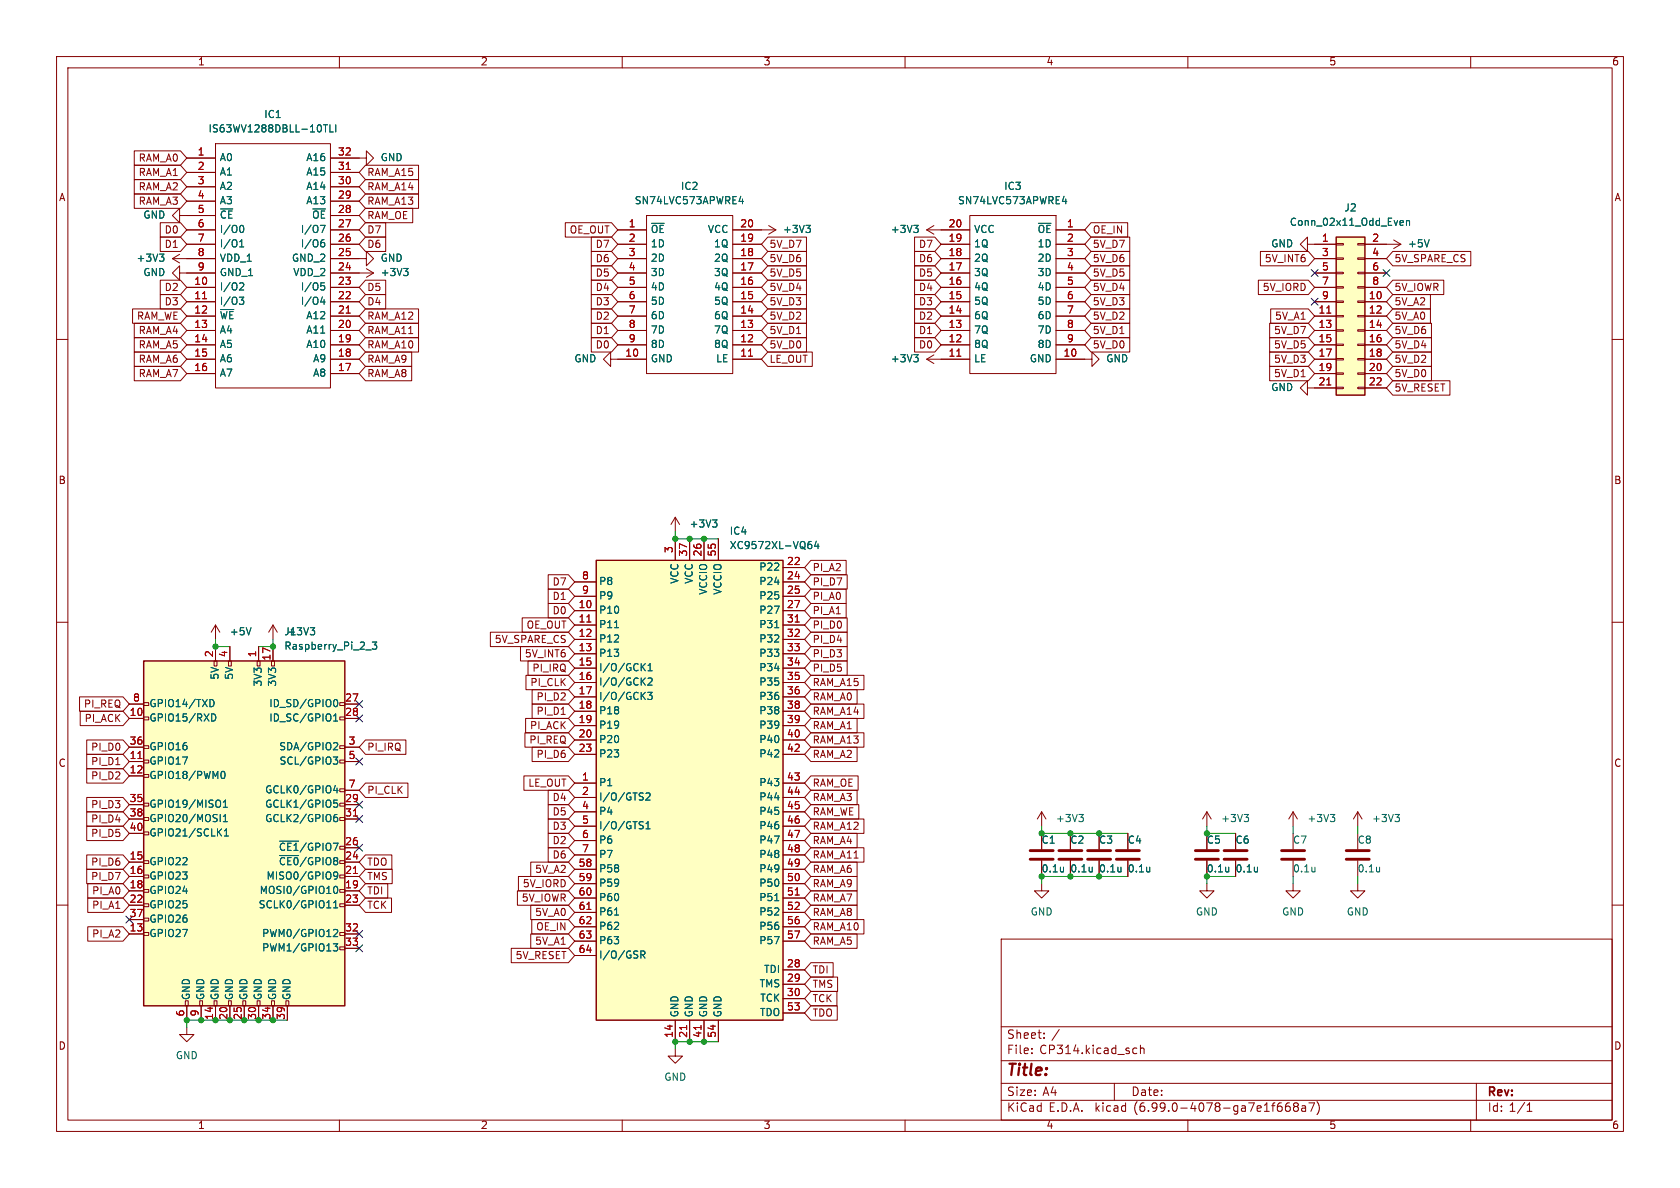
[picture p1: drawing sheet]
<svg xmlns="http://www.w3.org/2000/svg" width="297mm" height="210mm" viewBox="0 0 297 210" stroke-linecap="round" stroke-linejoin="round" font-family="sans-serif">
<g fill="none" stroke="#840000" stroke-width=".18">
<path d="M10 10h277v190h-277zM12 12h273v186h-273zM60 10v2M110 10v2M160 10v2M210 10v2M260 10v2M23.7 29.2h8.2l1.1 1.3-1.1 1.3h-8.2zM23.7 34.3h8.2l1.1 1.3-1.1 1.2h-8.2zM23.7 26.7h8.2l1.1 1.2-1.1 1.3h-8.2zM23.7 31.7h8.2l1.1 1.3-1.1 1.3h-8.2zM28.3 39.4h3.6l1.1 1.2-1.1 1.3h-3.6z"/>
<path d="M31.7 38.1v-1.3l-1.2 1.3 1.2 1.3v-1.3h6.4M33 27.9h5.1M33 30.5h5.1M33 35.6h5.1M33 33h5.1M38.1 25.4h20.3v43.2h-20.3zM58.4 27.9h6.4v-1.2l1.2 1.2-1.2 1.3v-1.3M58.4 30.5h5.1M58.4 38.1h5.1M58.4 35.6h5.1M58.4 33h5.1M64.6 31.7h9.4v2.6h-9.4l-1.1-1.3z"/>
<path d="M64.6 34.3h9.4v2.5h-9.4l-1.1-1.2zM64.6 36.8h8.4v2.6h-8.4l-1.1-1.3zM64.6 29.2h9.4v2.6h-9.4l-1.1-1.3zM64.6 39.4h3.6v2.5h-3.6l-1.1-1.3zM99.9 39.4h8.2l1.1 1.2-1.1 1.3h-8.2zM114.3 38.1h15.2v27.9h-15.2zM135.9 39.9l1.3 .7M165.1 39.9l-1.3 .7M171.4 38.1h15.3v27.9h-15.3zM192.9 39.4h6.5v2.5h-6.5l-1.1-1.3zM10 60h2M23.4 54.6h8.5l1.1 1.3-1.1 1.3h-8.5z"/>
<path d="M23.7 59.7h8.2l1.1 1.3-1.1 1.2h-8.2zM23.7 57.1h8.2l1.1 1.3-1.1 1.3h-8.2zM28.3 49.5h3.6l1.1 1.3-1.1 1.3h-3.6zM28.3 52.1h3.6l1.1 1.2-1.1 1.3h-3.6zM28.3 41.9h3.6l1.1 1.3-1.1 1.3h-3.6zM30.5 45.7h7.6M30.5 45.7l1.2 .8M31.7 48.3v-1.3l-1.2 1.3 1.2 1.2v-1.2h6.4M31.7 45l-1.2 .7M33 40.6h5.1M33 58.4h5.1M33 55.9h5.1"/>
<path d="M33 53.3h5.1M33 50.8h5.1M33 43.2h5.1M58.4 45.7h6.4v-1.2l1.2 1.2-1.2 1.3v-1.3M58.4 40.6h5.1M58.4 58.4h5.1M58.4 55.9h5.1M58.4 53.3h5.1M58.4 50.8h5.1M58.4 48.3h7.6M58.4 43.2h5.1M64.6 57.1h9.4v2.6h-9.4l-1.1-1.3z"/>
<path d="M64.6 54.6h9.4v2.6h-9.4l-1.1-1.3zM64.6 49.5h3.6v2.6h-3.6l-1.1-1.3zM64.6 52.1h3.6v2.5h-3.6l-1.1-1.3zM64.6 59.7h9.4v2.5h-9.4l-1.1-1.2zM64.6 41.9h3.6v2.6h-3.6l-1.1-1.3zM64.8 47.5l1.2 .8M66 48.3l-1.2 .7M104.5 54.6h3.6l1.1 1.3-1.1 1.3h-3.6zM104.5 59.7h3.6l1.1 1.3-1.1 1.2h-3.6zM104.5 57.1h3.6l1.1 1.3-1.1 1.3h-3.6zM104.5 49.5h3.6l1.1 1.3-1.1 1.3h-3.6zM104.5 47h3.6l1.1 1.3-1.1 1.2h-3.6z"/>
<path d="M104.5 41.9h3.6l1.1 1.3-1.1 1.3h-3.6zM104.5 44.4h3.6l1.1 1.3-1.1 1.3h-3.6zM104.5 52.1h3.6l1.1 1.2-1.1 1.3h-3.6zM109.2 40.6h5.1M109.2 58.4h5.1M109.2 55.9h5.1M109.2 53.3h5.1M109.2 50.8h5.1M109.2 48.3h5.1M109.2 45.7h5.1M109.2 43.2h5.1M129.5 40.6h7.7"/>
<path d="M129.5 58.4h5.1M129.5 55.9h5.1M129.5 53.3h5.1M129.5 50.8h5.1M129.5 48.3h5.1M129.5 45.7h5.1M129.5 43.2h5.1M135.7 57.1h6.9v2.6h-6.9l-1.1-1.3zM135.7 47h6.9v2.5h-6.9l-1.1-1.2zM135.7 41.9h6.9v2.6h-6.9l-1.1-1.3zM135.7 59.7h6.9v2.5h-6.9l-1.1-1.2zM135.7 52.1h6.9v2.5h-6.9l-1.1-1.3z"/>
<path d="M135.7 44.4h6.9v2.6h-6.9l-1.1-1.3zM135.7 49.5h6.9v2.6h-6.9l-1.1-1.3zM135.7 54.6h6.9v2.6h-6.9l-1.1-1.3zM137.2 40.6l-1.3 .8M161.7 52.1h3.6l1.1 1.2-1.1 1.3h-3.6zM161.7 59.7h3.6l1.1 1.3-1.1 1.2h-3.6zM161.7 54.6h3.6l1.1 1.3-1.1 1.3h-3.6zM161.7 57.1h3.6l1.1 1.3-1.1 1.3h-3.6zM161.7 49.5h3.6l1.1 1.3-1.1 1.3h-3.6zM161.7 47h3.6l1.1 1.3-1.1 1.2h-3.6zM161.7 44.4h3.6l1.1 1.3-1.1 1.3h-3.6zM161.7 41.9h3.6l1.1 1.3-1.1 1.3h-3.6z"/>
<path d="M163.8 40.6h7.6M163.8 40.6l1.3 .8M166.4 58.4h5M166.4 55.9h5M166.4 53.3h5M166.4 50.8h5M166.4 48.3h5M166.4 45.7h5M166.4 43.2h5M186.7 40.6h5.1M186.7 58.4h5.1M186.7 55.9h5.1"/>
<path d="M186.7 53.3h5.1M186.7 50.8h5.1M186.7 48.3h5.1M186.7 45.7h5.1M186.7 43.2h5.1M192.9 54.6h6.8v2.6h-6.8l-1.1-1.3zM192.9 57.1h6.8v2.6h-6.8l-1.1-1.3zM192.9 49.5h6.8v2.6h-6.8l-1.1-1.3zM192.9 59.7h6.8v2.5h-6.8l-1.1-1.2zM192.9 52.1h6.8v2.5h-6.8l-1.1-1.3zM192.9 44.4h6.8v2.6h-6.8l-1.1-1.3zM192.9 47h6.8v2.5h-6.8l-1.1-1.2z"/>
<path d="M192.9 41.9h6.8v2.6h-6.8l-1.1-1.3zM222.5 49.5h8.8l1.1 1.3-1.1 1.3h-8.8zM222.8 44.4h8.5l1.1 1.3-1.1 1.3h-8.5zM224.5 59.7h6.8l1.1 1.3-1.1 1.2h-6.8zM224.5 57.1h6.8l1.1 1.3-1.1 1.3h-6.8zM224.6 54.6h6.7l1.1 1.3-1.1 1.3h-6.7zM231.1 43.2v-1.3l-1.2 1.3 1.2 1.3v-1.3h5.1M232.4 58.4h3.8M232.4 55.9h3.8M232.4 53.3h3.8M232.4 50.8h3.8M232.4 48.3h3.8"/>
<path d="M232.4 45.7h3.8M236.2 58.3h1.3v.2h-1.3zM236.2 55.8h1.3v.2h-1.3zM236.2 53.2h1.3v.3h-1.3zM236.2 50.7h1.3v.2h-1.3zM236.2 48.1h1.3v.3h-1.3zM236.2 45.6h1.3v.2h-1.3zM236.2 43.1h1.3v.2h-1.3zM240 58.3h1.3v.2h-1.3zM240 55.8h1.3v.2h-1.3zM240 53.2h1.3v.3h-1.3zM240 50.7h1.3v.2h-1.3z"/>
<path d="M240 48.1h1.3v.3h-1.3zM240 45.6h1.3v.2h-1.3zM240 43.1h1.3v.2h-1.3zM241.3 58.4h3.8M241.3 55.9h3.8M241.3 53.3h3.8M241.3 50.8h3.8M241.3 48.3h3.8M241.3 45.7h3.8M241.3 43.2h6.3M246.2 44.4h13.8v2.6h-13.8l-1.1-1.3zM246.2 54.6h6.7v2.6h-6.7l-1.1-1.3z"/>
<path d="M246.2 59.7h6.9v2.5h-6.9l-1.1-1.2zM246.2 49.5h9v2.6h-9l-1.1-1.3zM246.2 52.1h6.7v2.5h-6.7l-1.1-1.3zM246.2 57.1h6.9v2.6h-6.9l-1.1-1.3zM246.4 42.4l1.2 .8M247.6 43.2l-1.2 .7M285 60h2M23.7 64.8h8.2l1.1 1.2-1.1 1.3h-8.2zM23.7 62.2h8.2l1.1 1.3-1.1 1.3h-8.2zM33 63.5h5.1M33 61h5.1M33 66h5.1"/>
<path d="M58.4 63.5h5.1M58.4 61h5.1M58.4 66h5.1M64.6 64.8h8.2v2.5h-8.2l-1.1-1.3zM64.6 62.2h8.2v2.6h-8.2l-1.1-1.3zM107.9 63.5v-1.3l-1.2 1.3 1.2 1.3v-1.3h6.4M109.2 61h5.1M129.5 63.5h5.1M129.5 61h5.1M135.7 62.2h7.9v2.6h-7.9l-1.1-1.3zM163.8 63.5h7.6M163.8 63.5l1.3 .8"/>
<path d="M165.1 62.7l-1.3 .8M166.4 61h5M186.7 63.5h6.3v1.3l1.3-1.3-1.3-1.3v1.3M186.7 61h5.1M224.5 64.8h6.8l1.1 1.2-1.1 1.3h-6.8zM224.5 62.2h6.8l1.1 1.3-1.1 1.3h-6.8zM231.1 68.6v-1.3l-1.2 1.3 1.2 1.3v-1.3h5.1M232.4 63.5h3.8M232.4 61h3.8M232.4 66h3.8M236.2 68.5h1.3v.2h-1.3zM236.2 65.9h1.3v.3h-1.3z"/>
<path d="M236.2 63.4h1.3v.2h-1.3zM236.2 60.8h1.3v.3h-1.3zM240 68.5h1.3v.2h-1.3zM240 65.9h1.3v.3h-1.3zM240 63.4h1.3v.2h-1.3zM240 60.8h1.3v.3h-1.3zM241.3 63.5h3.8M241.3 61h3.8M241.3 66h3.8M241.3 68.6h3.8M246.2 62.2h6.9v2.6h-6.9l-1.1-1.3zM246.2 67.3h10.1v2.6h-10.1l-1.1-1.3z"/>
<path d="M246.2 64.8h6.9v2.5h-6.9l-1.1-1.3zM119.4 91.4v2.6M119.4 95.3v3.8M119.4 91.4l-.8 1.3M119.4 91.4l.7 1.3M121.9 95.3v3.8M124.5 95.3v3.8M127 95.3v3.8M143.4 99.1h6.2v2.5h-6.2l-1.2-1.3zM10 110h2M37.8 116.8h.6v.9h-.6zM38.1 110.5v2.5"/>
<path d="M38.1 114.3v2.5M38.1 110.5l-.8 1.3M38.1 110.5l.8 1.3M40.4 116.8h.5v.9h-.5zM40.6 114.3v2.5M45.5 116.8h.5v.9h-.5zM45.7 114.3v2.5M48 116.8h.5v.9h-.5zM48.3 110.5l-.8 1.3M48.3 110.5v2.5M48.3 110.5l.7 1.3M86.7 111.8h13.8l1.1 1.2-1.1 1.3h-13.8z"/>
<path d="M92 114.3h8.5l1.1 1.3-1.1 1.2h-8.5zM92.3 109.2h8.2l1.1 1.3-1.1 1.3h-8.2zM93 119.4h7.5l1.1 1.3-1.1 1.2h-7.5zM93.3 116.8h7.2l1.1 1.3-1.1 1.3h-7.2zM96.9 106.7h3.6l1.1 1.3-1.1 1.2h-3.6zM96.9 101.6h3.6l1.1 1.3-1.1 1.2h-3.6zM96.9 104.1h3.6l1.1 1.3-1.1 1.3h-3.6zM101.6 108h3.8M101.6 110.5h3.8M101.6 113h3.8M101.6 115.6h3.8M101.6 118.1h3.8"/>
<path d="M101.6 102.9h3.8M101.6 105.4h3.8M138.4 108h3.8M138.4 110.5h3.8M138.4 113h3.8M138.4 115.6h3.8M138.4 118.1h3.8M138.4 100.3h3.8M138.4 102.9h3.8M138.4 105.4h3.8M143.4 111.8h6.4v2.5h-6.4l-1.2-1.3zM143.4 114.3h6.4v2.5h-6.4l-1.2-1.2z"/>
<path d="M143.4 116.8h6.4v2.6h-6.4l-1.2-1.3zM143.4 119.4h9.3v2.5h-9.3l-1.2-1.2zM143.4 104.1h6.2v2.6h-6.2l-1.2-1.3zM143.4 106.7h6.2v2.5h-6.2l-1.2-1.2zM143.4 101.6h6.4v2.5h-6.4l-1.2-1.2zM143.4 109.2h6.4v2.6h-6.4l-1.2-1.3zM285 110h2M14.1 123.2h7.6l1.2 1.3-1.2 1.2h-7.6zM14.2 125.7h7.5l1.2 1.3-1.2 1.3h-7.5zM15.3 130.8h6.4l1.2 1.3-1.2 1.3h-6.4zM15.3 133.3h6.4l1.2 1.3-1.2 1.3h-6.4zM15.3 135.9h6.4l1.2 1.3-1.2 1.2h-6.4z"/>
<path d="M22.9 134.6h2.5M22.9 124.5h2.5M25.4 136.9h.9v.5h-.9zM25.4 134.4h.9v.5h-.9zM25.4 131.8h.9v.5h-.9zM25.4 126.7h.9v.6h-.9zM25.4 124.2h.9v.5h-.9zM60.1 139.4h.9v.6h-.9zM60.1 134.4h.9v.5h-.9zM60.1 131.8h.9v.5h-.9zM60.1 126.7h.9v.6h-.9zM60.1 124.2h.9v.5h-.9z"/>
<path d="M61 134.6h2.5M61 132.1h2.5M61 139.7h2.5M64.6 130.8h7.2v2.6h-7.2l-1.1-1.3zM64.6 138.4h7.5v2.6h-7.5l-1.1-1.3zM92.6 137.2h7.9l1.1 1.2-1.1 1.3h-7.9zM92.8 129.5h7.7l1.1 1.3-1.1 1.3h-7.7zM92.9 127h7.6l1.1 1.3-1.1 1.2h-7.6zM94.1 132.1h6.4l1.1 1.3-1.1 1.2h-6.4zM94.1 121.9h6.4l1.1 1.3-1.1 1.3h-6.4zM94.1 124.5h6.4l1.1 1.2-1.1 1.3h-6.4zM96.9 139.7h3.6l1.1 1.3-1.1 1.2h-3.6z"/>
<path d="M101.6 138.4h3.8M101.6 120.7h3.8M101.6 123.2h3.8M101.6 125.7h3.8M101.6 128.3h3.8M101.6 130.8h3.8M101.6 133.4h3.8M138.4 138.4h3.8M138.4 120.7h3.8M138.4 123.2h3.8M138.4 125.7h3.8M138.4 128.3h3.8"/>
<path d="M138.4 130.8h3.8M138.4 133.4h3.8M143.4 121.9h8.1v2.6h-8.1l-1.2-1.3zM143.4 139.7h8.1v2.5h-8.1l-1.2-1.2zM143.4 127h8.1v2.5h-8.1l-1.2-1.2zM143.4 129.5h9.3v2.6h-9.3l-1.2-1.3zM143.4 132.1h8.1v2.5h-8.1l-1.2-1.2zM143.4 137.2h8.3v2.5h-8.3l-1.2-1.3zM143.4 124.5h9.3v2.5h-9.3l-1.2-1.3zM10 160h2M15.3 153.7h6.4l1.2 1.2-1.2 1.3h-6.4zM15.3 143.5h6.4l1.2 1.3-1.2 1.3h-6.4z"/>
<path d="M15.3 141h6.4l1.2 1.2-1.2 1.3h-6.4zM15.3 151.1h6.4l1.2 1.3-1.2 1.3h-6.4zM15.3 146h6.4l1.2 1.3-1.2 1.3h-6.4zM15.5 158.7h6.2l1.2 1.3-1.2 1.3h-6.2zM15.5 156.2h6.2l1.2 1.3-1.2 1.3h-6.2zM25.4 159.8h.9v.5h-.9zM25.4 157.2h.9v.5h-.9zM25.4 154.7h.9v.5h-.9zM25.4 152.1h.9v.6h-.9zM25.4 147.1h.9v.5h-.9zM25.4 144.5h.9v.5h-.9zM25.4 142h.9v.5h-.9z"/>
<path d="M60.1 159.8h.9v.5h-.9zM60.1 157.2h.9v.5h-.9zM60.1 154.7h.9v.5h-.9zM60.1 144.5h.9v.5h-.9zM60.1 142h.9v.5h-.9zM61 154.9h2.5M61 144.8h2.5M64.6 153.7h4.7v2.5h-4.7l-1.1-1.3zM64.6 151.1h4.7v2.6h-4.7l-1.1-1.3zM64.6 156.2h3.9v2.6h-3.9l-1.1-1.3zM64.6 158.7h4.6v2.6h-4.6l-1.1-1.3zM91.5 157.5h9l1.1 1.3-1.1 1.2h-9z"/>
<path d="M91.7 154.9h8.8l1.1 1.3-1.1 1.3h-8.8zM93.8 152.4h6.7l1.1 1.3-1.1 1.2h-6.7zM96.9 142.2h3.6l1.1 1.3-1.1 1.3h-3.6zM96.9 147.3h3.6l1.1 1.3-1.1 1.3h-3.6zM96.9 144.8h3.6l1.1 1.3-1.1 1.2h-3.6zM96.9 149.9h3.6l1.1 1.2-1.1 1.3h-3.6zM101.6 141h3.8M101.6 143.5h3.8M101.6 146.1h3.8M101.6 148.6h3.8M101.6 151.1h3.8M101.6 153.7h3.8"/>
<path d="M101.6 156.2h3.8M101.6 158.8h3.8M138.4 141h3.8M138.4 143.5h3.8M138.4 146.1h3.8M138.4 148.6h3.8M138.4 151.1h3.8M138.4 153.7h3.8M138.4 156.2h3.8M138.4 158.8h3.8M143.4 152.4h8.1v2.5h-8.1l-1.2-1.2zM143.4 147.3h8.1v2.6h-8.1l-1.2-1.3z"/>
<path d="M143.4 144.8h9.3v2.5h-9.3l-1.2-1.2zM143.4 142.2h8.4v2.6h-8.4l-1.2-1.3zM143.4 149.9h9.3v2.5h-9.3l-1.2-1.3zM143.4 157.5h8.1v2.5h-8.1l-1.2-1.2zM143.4 154.9h8.1v2.6h-8.1l-1.2-1.3zM184.1 156.2v1.3h1.3l-1.3 1.3-1.2-1.3h1.2M184.1 143.5v2.6M184.1 147.3v2.8M184.1 152.1v2.8M184.1 143.5l-.7 1.3M184.1 143.5l.8 1.3M189.2 147.3v2.8"/>
<path d="M189.2 152.1v2.8M194.3 147.3v2.8M194.3 152.1v2.8M199.4 147.3v2.8M199.4 152.1v2.8M213.4 156.2v1.3h1.2l-1.2 1.3-1.3-1.3h1.3M213.4 143.5v2.6M213.4 147.3v2.8M213.4 152.1v2.8M213.4 143.5l-.8 1.3M213.4 143.5l.7 1.3M218.4 147.3v2.8"/>
<path d="M218.4 152.1v2.8M228.6 156.2v1.3h1.3l-1.3 1.3-1.3-1.3h1.3M228.6 143.5v2.6M228.6 147.3v2.8M228.6 152.1v2.8M228.6 143.5l-.8 1.3M228.6 143.5l.8 1.3M240 156.2v1.3h1.3l-1.3 1.3-1.2-1.3h1.2M240 143.5v2.6M240 147.3v2.8M240 152.1v2.8M240 143.5l-.7 1.3"/>
<path d="M240 143.5l.8 1.3M285 160h2M15.5 163.8h6.2l1.2 1.3-1.2 1.3h-6.2zM25.4 164.8h.9v.6h-.9zM25.4 162.3h.9v.5h-.9zM32.8 176.9h.5v.9h-.5zM33 177.8v2.5M35.3 176.9h.5v.9h-.5zM35.6 177.8v2.5M37.8 176.9h.6v.9h-.6zM40.4 176.9h.5v.9h-.5zM42.9 176.9h.5v.9h-.5z"/>
<path d="M45.5 176.9h.5v.9h-.5zM48 176.9h.5v.9h-.5zM50.5 176.9h.6v.9h-.6zM60.1 167.4h.9v.5h-.9zM60.1 164.8h.9v.6h-.9zM90.4 167.6h10.1l1.1 1.3-1.1 1.3h-10.1zM93.8 165.1h6.7l1.1 1.3-1.1 1.2h-6.7zM93.8 160h6.7l1.1 1.3-1.1 1.3h-6.7zM94 162.6h6.5l1.1 1.2-1.1 1.3h-6.5zM101.6 161.3h3.8M101.6 163.8h3.8M101.6 166.4h3.8"/>
<path d="M101.6 168.9h3.8M138.4 171.5h3.8M138.4 174h3.8M138.4 176.5h3.8M138.4 161.3h3.8M138.4 179.1h3.8M138.4 163.8h3.8M138.4 166.4h3.8M143.4 162.6h9.3v2.5h-9.3l-1.2-1.3zM143.4 160h8.1v2.6h-8.1l-1.2-1.3zM143.4 165.1h8.1v2.5h-8.1l-1.2-1.2zM143.4 170.2h3.9v2.5h-3.9l-1.2-1.2z"/>
<path d="M143.4 172.7h4.7v2.6h-4.7l-1.2-1.3zM143.4 177.8h4.6v2.5h-4.6l-1.2-1.2zM143.4 175.3h4.6v2.5h-4.6l-1.2-1.3zM177 166h108v32h-108zM33 181.6v1.3h1.3l-1.3 1.3-1.3-1.3h1.3M60 198v2M110 198v2M119.4 185.4v1.3h1.2l-1.2 1.3-1.3-1.3h1.3M119.4 180.3v3.9M121.9 180.3v3.9M124.5 180.3v3.9M127 180.3v3.9"/>
<path d="M160 198v2M177 194.5h108M177 191.5h108M177 187.5h108M177 181.5h108M185.8 193.2h1M186.5 192.7v1M187.3 182l-1.3 1.9M197 191.5v3M199.3 185.8h.3l.1 .2-.2 .3h-.3M199.3 185.3h.3M201 185.3h-.5l-.2 .2v.5l.1 .2h.6"/>
<path d="M201.6 185.4l.2-.1h.4l.1 1M201.6 184.8v1.5M210 198v2M222.9 195.5l.1 .3-.8 .2M223.5 196.5h.9M223.5 195.4l.5-.4v1.5M224.8 195.5h.6M225.4 195l-.4 .2v1.3M226.5 195a.59 .59 0 0 0-.7 .6v.6l.2 .2 .4 .1 .2-.2 .1-.5-.2-.2-.4-.1-.3 .3M228 195a.59 .59 0 0 0-.8 .6v.6l.2 .2 .4 .1 .2-.2 .1-.5-.1-.2-.5-.1-.3 .3M229 195.6l-.3 .3v.4l.3 .2 .4-.1 .1-.2v-.5l-.3-.1M229 195.6l-.3-.3 .3-.3h.4l.1 .2-.3 .4"/>
<path d="M229 195.6h.2M230.2 195.5h.5l.1 1M230.8 195.8l-.5 .1a.29 .29 0 0 0-.2 .3 .29 .29 0 0 0 .2 .3l.5-.1M231.4 195h1l-.7 1.5M232.8 194.7a1.72 1.72 0 0 1 0 2.3M260 198v2M261 191.5v6.5M269.5 194.9l-1.2 1.9M270 196.5h.8M270 195.4l.4-.4v1.5"/>
</g>
<g fill="none" stroke="#840000" stroke-width=".51">
<path d="M182.1 151.9h4.1M182.1 150.4h4.1M187.2 151.9h4.1M187.2 150.4h4.1M192.3 151.9h4M192.3 150.4h4M197.4 151.9h4M197.4 150.4h4M211.3 151.9h4.1M211.3 150.4h4.1M216.4 151.9h4.1M216.4 150.4h4.1"/>
<path d="M226.6 151.9h4M226.6 150.4h4M238 151.9h4.1M238 150.4h4.1"/>
</g>
<g fill="#ffffc2" stroke="#ffffc2" stroke-width=".18">
<path d="M25.4 116.8h35.6v61h-35.6z"/>
<path d="M105.4 99.1h33v81.2h-33z"/>
<path d="M236.2 41.9h5.1v28h-5.1z"/>
</g>
<path d="M236.2 41.9h5.1v28h-5.1zM105.4 99.1h33v81.2h-33zM25.4 116.8h35.6v61h-35.6z" fill="none" stroke="#840000" stroke-width=".25"/>
<g fill="none" stroke="#006464" stroke-width=".18">
<path d="M37.2 22.1v1.2M42.7 39.8a.68 .68 0 0 1 .4 .7 .68 .68 0 0 1-.4 .6M53.5 39.8v1.3M58.3 23.3h.6M59.4 22.1v1.2M248.6 39v.8M248.6 39.1l.2-.1 .3 .1 .1 .7M42.3 52.5h.8l-.4 .5 .3 .1 .1 .5-.2 .2h-.4M42.4 43.6h.7M42.4 42.7l.3-.3v1.2M42.6 50l.4 .1 .1 .3-.8 .9h.8M53.5 42.4v1.2"/>
<path d="M53.5 50v1.3M53.5 52.5v1.3M129.2 95.7l.8 1.3M130 95.7l-.8 1.3M144 96.6h.8M144.6 96.1v.9M65.8 113.5h.8l-.4 .5 .3 .1 .1 .4-.2 .3h-.4M108.6 111h.8M113.5 117.9l.6 .7M114.1 117.3l-.7 .7M114.6 118.6h.7M114.6 117.7l.3-.4v1.3"/>
<path d="M114.6 120l.5-.2 .2 .4-.8 .9h.8M37.1 123.7a.64 .64 0 0 1 .8 .6 .64 .64 0 0 1-.8 .6M37.4 126.2a.64 .64 0 0 1 .8 .6 .64 .64 0 0 1-.8 .7M39.1 136.6l.3-.2a.68 .68 0 0 1 .4 .6 .68 .68 0 0 1-.4 .6l-.3-.2M47.5 138.9a.68 .68 0 0 0-.4 .6 .68 .68 0 0 0 .4 .7M47.9 123.7v1.2M47.9 126.2v1.3M49.6 132.5h.2M49.7 135l.4 .1M49.8 131.3l-.2 .2 .2 .4M50.2 133.8h-.3l-.2 .3 .1 .3 .3 .1M114.5 122.4h.8l-.4 .5 .3 .1v.5l-.1 .2-.6-.2"/>
<path d="M38.6 147.1l.6 .7M39.2 146.5l-.7 .7M39.5 142.7h.7M39.5 141.8l.3-.4v1.3M39.5 144.3l.3-.3v1.2M39.5 145.2h.7M39.7 147.8h.7M39.7 146.9l.3-.4v1.3M46.2 157.9v-1.2l.4 .9 .5-.9v1.2M46.7 159.3l-.5-.1-.2 .3 .1 .3 .5 .2v.4l-.1 .1-.5-.1M47.5 141.4a.68 .68 0 0 0-.4 .7 .68 .68 0 0 0 .4 .6M47.5 144a.68 .68 0 0 0-.4 .6 .68 .68 0 0 0 .4 .6"/>
<path d="M48.3 154.1l-.5 .9-.4-.9v1.3M49.4 151.2h3.4M49.4 148.7h3.4M113.5 145.2l.2 .1M113.7 146v.4M114.2 140.3l.5-.1 .2 .3-.8 .9h.8M114.2 146.5h.7M114.2 145.6l.4-.4v1.3M47.3 164.4l-.7-.1v1.3M47.3 167l-.7-.2v1.3M47.3 164.8l-.7 .2M47.3 167.4l-.7 .1"/>
<path d="M108.6 161.8h.8M113.3 168.8l.6-.1 .1-.2v-.3l-.7-.1v1.3M113.6 168.8l.4 .6"/>
</g>
<g fill="none" stroke="#009600" stroke-width=".18">
<path d="M119.4 94v1.3h7.6M38.1 113v1.3h2.5M48.3 113v1.3h-2.6M184.1 146.1v1.2h15.3M199.4 154.9h-15.3v1.3M213.4 146.1v1.2h5M218.4 154.9h-5v1.3M228.6 146.1v1.2M228.6 154.9v1.3M240 146.1v1.2M240 154.9v1.3M50.8 180.3h-17.8v1.3"/>
<path d="M127 184.2h-7.6v1.2"/>
</g>
<g fill="none" stroke="#000084" stroke-width=".18">
<path d="M231.8 52.7l1.2 1.2M231.8 47.7l1.2 1.2M233 52.7l-1.2 1.2M233 47.7l-1.2 1.2M244.5 47.7l1.2 1.2M245.7 47.7l-1.2 1.2M62.9 126.4l1.2 1.2M62.9 123.9l1.2 1.2M62.9 134l1.2 1.2M64.1 126.4l-1.2 1.2M64.1 123.9l-1.2 1.2M64.1 134l-1.2 1.2"/>
<path d="M62.9 141.6l1.2 1.2M62.9 144.2l1.2 1.2M62.9 149.3l1.2 1.2M64.1 141.6l-1.2 1.2M64.1 144.2l-1.2 1.2M64.1 149.3l-1.2 1.2M22.3 162l1.2 1.2M23.5 162l-1.2 1.2M62.9 164.5l1.2 1.2M62.9 167l1.2 1.2M64.1 164.5l-1.2 1.2M64.1 167l-1.2 1.2"/>
</g>
<g fill="#009600" stroke="#009600" stroke-width=".18">
<circle cx="119.4" cy="184.2" r=".46"/>
<circle cx="121.9" cy="184.2" r=".46"/>
<circle cx="124.5" cy="184.2" r=".46"/>
<circle cx="48.3" cy="180.3" r=".46"/>
<circle cx="189.2" cy="154.9" r=".46"/>
<circle cx="184.1" cy="147.3" r=".46"/>
<circle cx="189.2" cy="147.3" r=".46"/>
<circle cx="194.3" cy="154.9" r=".46"/>
<circle cx="194.3" cy="147.3" r=".46"/>
<circle cx="184.1" cy="154.9" r=".46"/>
<circle cx="48.3" cy="114.3" r=".46"/>
<circle cx="38.1" cy="114.3" r=".46"/>
<circle cx="213.4" cy="147.3" r=".46"/>
<circle cx="213.4" cy="154.9" r=".46"/>
<circle cx="124.5" cy="95.3" r=".46"/>
<circle cx="45.7" cy="180.3" r=".46"/>
<circle cx="38.1" cy="180.3" r=".46"/>
<circle cx="33" cy="180.3" r=".46"/>
<circle cx="35.6" cy="180.3" r=".46"/>
<circle cx="40.6" cy="180.3" r=".46"/>
<circle cx="43.2" cy="180.3" r=".46"/>
<circle cx="121.9" cy="95.3" r=".46"/>
<circle cx="119.4" cy="95.3" r=".46"/>
</g>
<text font-size="2.8" fill="#840000" x="178" y="190.3">Title:</text>
<g font-size="2.1" fill="#840000">
<text x="178" y="183.8">Sheet: /</text>
<text x="178" y="186.5">File: CP314.kicad_sch</text>
<text x="178" y="196.7">KiCad E.D.A. kicad (6.99.0-4078-ga7e1f668a7)</text>
<text x="178" y="193.9">Size: A4</text>
<text x="200" y="193.9">Date:</text>
<text x="263" y="193.9">Rev:</text>
<text x="263" y="196.7">Id: 1/1</text>
</g>
<g font-size="1.8" fill="#840000">
<text x="35" y="11.6">1</text>
<text x="85" y="11.6">2</text>
<text x="135" y="11.6">3</text>
<text x="185" y="11.6">4</text>
<text x="235" y="11.6">5</text>
<text x="285" y="11.6">6</text>
<text x="24.3" y="28.7">RAM_A0</text>
<text x="10.3" y="35.6">A</text>
<text x="24.3" y="31.2">RAM_A1</text>
<text x="24.3" y="33.7">RAM_A2</text>
<text x="64.9" y="33.7">RAM_A14</text>
<text x="64.9" y="31.2">RAM_A15</text>
<text x="285.3" y="35.6">A</text>
<text x="24.3" y="36.3">RAM_A3</text>
<text x="29.3" y="41.4">D0</text>
<text x="64.9" y="36.3">RAM_A13</text>
<text x="64.9" y="38.8">RAM_OE</text>
<text x="64.9" y="41.4">D7</text>
<text x="100.5" y="41.4">OE_OUT</text>
<text x="193.2" y="41.4">OE_IN</text>
<text x="29.3" y="43.9">D1</text>
<text x="64.9" y="43.9">D6</text>
<text x="105.5" y="43.9">D7</text>
<text x="105.5" y="46.4">D6</text>
<text x="136" y="43.9">5V_D7</text>
<text x="136" y="46.4">5V_D6</text>
<text x="162.7" y="46.4">D6</text>
<text x="162.7" y="43.9">D7</text>
<text x="193.2" y="46.4">5V_D6</text>
<text x="193.2" y="43.9">5V_D7</text>
<text x="224" y="46.4">5V_INT6</text>
<text x="246.5" y="46.4">5V_SPARE_CS</text>
<text x="29.3" y="51.5">D2</text>
<text x="64.9" y="51.5">D5</text>
<text x="105.5" y="51.5">D4</text>
<text x="105.5" y="49">D5</text>
<text x="136" y="49">5V_D5</text>
<text x="136" y="51.5">5V_D4</text>
<text x="162.7" y="51.5">D4</text>
<text x="162.7" y="49">D5</text>
<text x="193.2" y="51.5">5V_D4</text>
<text x="193.2" y="49">5V_D5</text>
<text x="223.4" y="51.5">5V_IORD</text>
<text x="246.5" y="51.5">5V_IOWR</text>
<text x="23.7" y="56.6">RAM_WE</text>
<text x="24.3" y="59.1">RAM_A4</text>
<text x="29.3" y="54.1">D3</text>
<text x="64.9" y="59.1">RAM_A11</text>
<text x="64.9" y="56.6">RAM_A12</text>
<text x="64.9" y="54.1">D4</text>
<text x="105.5" y="56.6">D2</text>
<text x="105.5" y="59.1">D1</text>
<text x="105.5" y="54.1">D3</text>
<text x="136" y="59.1">5V_D1</text>
<text x="136" y="54.1">5V_D3</text>
<text x="136" y="56.6">5V_D2</text>
<text x="162.7" y="54.1">D3</text>
<text x="162.7" y="56.6">D2</text>
<text x="162.7" y="59.1">D1</text>
<text x="193.2" y="56.6">5V_D2</text>
<text x="193.2" y="59.1">5V_D1</text>
<text x="193.2" y="54.1">5V_D3</text>
<text x="225.6" y="59.1">5V_D7</text>
<text x="225.6" y="56.6">5V_A1</text>
<text x="246.5" y="56.6">5V_A0</text>
<text x="246.5" y="54.1">5V_A2</text>
<text x="246.5" y="59.1">5V_D6</text>
<text x="24.3" y="61.7">RAM_A5</text>
<text x="24.3" y="64.2">RAM_A6</text>
<text x="64.9" y="61.7">RAM_A10</text>
<text x="64.9" y="64.2">RAM_A9</text>
<text x="105.5" y="61.7">D0</text>
<text x="136" y="64.2">LE_OUT</text>
<text x="136" y="61.7">5V_D0</text>
<text x="162.7" y="61.7">D0</text>
<text x="193.2" y="61.7">5V_D0</text>
<text x="225.6" y="61.7">5V_D5</text>
<text x="225.6" y="64.2">5V_D3</text>
<text x="246.5" y="64.2">5V_D2</text>
<text x="246.5" y="61.7">5V_D4</text>
<text x="24.3" y="66.8">RAM_A7</text>
<text x="64.9" y="66.8">RAM_A8</text>
<text x="225.6" y="66.8">5V_D1</text>
<text x="246.5" y="69.3">5V_RESET</text>
<text x="246.5" y="66.8">5V_D0</text>
<text x="10.3" y="85.7">B</text>
<text x="285.3" y="85.7">B</text>
<text x="143.7" y="101.1">PI_A2</text>
<text x="97.9" y="103.6">D7</text>
<text x="97.9" y="106.1">D1</text>
<text x="143.7" y="106.1">PI_A0</text>
<text x="143.7" y="103.6">PI_D7</text>
<text x="87.5" y="113.8">5V_SPARE_CS</text>
<text x="92.9" y="111.2">OE_OUT</text>
<text x="97.9" y="108.7">D0</text>
<text x="143.7" y="113.8">PI_D4</text>
<text x="143.7" y="108.7">PI_A1</text>
<text x="143.7" y="111.2">PI_D0</text>
<text x="93.2" y="116.3">5V_INT6</text>
<text x="94.4" y="118.8">PI_IRQ</text>
<text x="143.7" y="116.3">PI_D3</text>
<text x="143.7" y="118.8">PI_D5</text>
<text x="14.9" y="125.2">PI_REQ</text>
<text x="93.9" y="121.4">PI_CLK</text>
<text x="95.3" y="123.9">PI_D2</text>
<text x="143.7" y="123.9">RAM_A0</text>
<text x="143.7" y="121.4">RAM_A15</text>
<text x="14.9" y="127.7">PI_ACK</text>
<text x="93.7" y="131.5">PI_REQ</text>
<text x="93.7" y="129">PI_ACK</text>
<text x="95.3" y="126.5">PI_D1</text>
<text x="143.7" y="129">RAM_A1</text>
<text x="143.7" y="131.5">RAM_A13</text>
<text x="143.7" y="126.5">RAM_A14</text>
<text x="10.3" y="135.6">C</text>
<text x="16.5" y="132.8">PI_D0</text>
<text x="16.5" y="135.3">PI_D1</text>
<text x="16.5" y="137.9">PI_D2</text>
<text x="64.9" y="132.8">PI_IRQ</text>
<text x="95.3" y="134.1">PI_D6</text>
<text x="143.7" y="134.1">RAM_A2</text>
<text x="285.3" y="135.6">C</text>
<text x="16.5" y="143">PI_D3</text>
<text x="64.9" y="140.4">PI_CLK</text>
<text x="93.2" y="139.2">LE_OUT</text>
<text x="97.9" y="141.7">D4</text>
<text x="143.7" y="141.7">RAM_A3</text>
<text x="143.7" y="139.2">RAM_OE</text>
<text x="16.5" y="145.5">PI_D4</text>
<text x="16.5" y="148">PI_D5</text>
<text x="97.9" y="144.2">D5</text>
<text x="97.9" y="149.3">D2</text>
<text x="97.9" y="146.8">D3</text>
<text x="143.7" y="149.3">RAM_A4</text>
<text x="143.7" y="146.8">RAM_A12</text>
<text x="143.7" y="144.2">RAM_WE</text>
<text x="16.5" y="155.7">PI_D7</text>
<text x="16.5" y="153.1">PI_D6</text>
<text x="64.9" y="155.7">TMS</text>
<text x="64.9" y="153.1">TDO</text>
<text x="94.8" y="154.4">5V_A2</text>
<text x="97.9" y="151.9">D6</text>
<text x="143.7" y="154.4">RAM_A6</text>
<text x="143.7" y="151.9">RAM_A11</text>
<text x="16.5" y="160.7">PI_A1</text>
<text x="16.5" y="158.2">PI_A0</text>
<text x="64.9" y="158.2">TDI</text>
<text x="64.9" y="160.7">TCK</text>
<text x="92.2" y="159.5">5V_IOWR</text>
<text x="92.6" y="156.9">5V_IORD</text>
<text x="143.7" y="159.5">RAM_A7</text>
<text x="143.7" y="156.9">RAM_A9</text>
<text x="16.5" y="165.8">PI_A2</text>
<text x="94.8" y="167.1">5V_A1</text>
<text x="94.8" y="162">5V_A0</text>
<text x="94.9" y="164.6">OE_IN</text>
<text x="143.7" y="164.6">RAM_A10</text>
<text x="143.7" y="162">RAM_A8</text>
<text x="143.7" y="167.1">RAM_A5</text>
<text x="91.1" y="169.6">5V_RESET</text>
<text x="143.7" y="172.2">TDI</text>
<text x="143.7" y="174.7">TMS</text>
<text x="143.7" y="179.8">TDO</text>
<text x="143.7" y="177.3">TCK</text>
<text x="10.3" y="185.7">D</text>
<text x="285.3" y="185.7">D</text>
<text x="35" y="199.7">1</text>
<text x="85" y="199.7">2</text>
<text x="135" y="199.7">3</text>
<text x="185" y="199.7">4</text>
<text x="235" y="199.7">5</text>
<text x="285" y="199.7">6</text>
</g>
<g font-size="1.8" fill="#006464">
<text x="38.1" y="23.5">IS63WV1288DBLL-10TLI</text>
<text x="46.9" y="21">IC1</text>
<text x="38.9" y="28.6">A0</text>
<text x="54.4" y="28.6">A16</text>
<text x="67.3" y="28.6">GND</text>
<text x="38.9" y="31.1">A1</text>
<text x="38.9" y="33.7">A2</text>
<text x="54.4" y="33.7">A14</text>
<text x="54.4" y="31.1">A15</text>
<text x="120.5" y="33.7">IC2</text>
<text x="177.7" y="33.7">IC3</text>
<text x="25.3" y="38.7">GND</text>
<text x="38.9" y="36.2">A3</text>
<text x="38.9" y="38.7">~{CE}</text>
<text x="38.9" y="41.3">I/O0</text>
<text x="53.7" y="38.7">~{OE}</text>
<text x="54.3" y="41.3">I/O7</text>
<text x="54.4" y="36.2">A13</text>
<text x="112.7" y="36.2">SN74LVC573APWRE4</text>
<text x="115.1" y="41.3">~{OE}</text>
<text x="125" y="41.3">VCC</text>
<text x="138.9" y="41.3">+3V3</text>
<text x="157.9" y="41.3">+3V3</text>
<text x="169.8" y="36.2">SN74LVC573APWRE4</text>
<text x="172.2" y="41.3">VCC</text>
<text x="182" y="41.3">~{OE}</text>
<text x="228.7" y="40">Conn_02x11_Odd_Even</text>
<text x="237.8" y="37.5">J2</text>
<text x="24.6" y="46.4">+3V3</text>
<text x="38.9" y="43.8">I/O1</text>
<text x="38.9" y="46.4">VDD_1</text>
<text x="51.8" y="46.4">GND_2</text>
<text x="54.3" y="43.8">I/O6</text>
<text x="67.3" y="46.4">GND</text>
<text x="115.1" y="43.8">1D</text>
<text x="115.1" y="46.4">2D</text>
<text x="126.4" y="46.4">2Q</text>
<text x="126.4" y="43.8">1Q</text>
<text x="172.2" y="46.4">2Q</text>
<text x="172.2" y="43.8">1Q</text>
<text x="183.7" y="43.8">1D</text>
<text x="183.7" y="46.4">2D</text>
<text x="224.7" y="43.8">GND</text>
<text x="249.2" y="43.8">+5V</text>
<text x="25.3" y="48.9">GND</text>
<text x="38.9" y="51.4">I/O2</text>
<text x="38.9" y="54">I/O3</text>
<text x="38.9" y="48.9">GND_1</text>
<text x="52" y="48.9">VDD_2</text>
<text x="54.3" y="54">I/O4</text>
<text x="54.3" y="51.4">I/O5</text>
<text x="67.8" y="48.9">+3V3</text>
<text x="115.1" y="48.9">3D</text>
<text x="115.1" y="51.4">4D</text>
<text x="115.1" y="54">5D</text>
<text x="126.4" y="54">5Q</text>
<text x="126.4" y="51.4">4Q</text>
<text x="126.4" y="48.9">3Q</text>
<text x="172.2" y="54">5Q</text>
<text x="172.2" y="51.4">4Q</text>
<text x="172.2" y="48.9">3Q</text>
<text x="183.7" y="48.9">3D</text>
<text x="183.7" y="51.4">4D</text>
<text x="183.7" y="54">5D</text>
<text x="38.9" y="56.5">~{WE}</text>
<text x="38.9" y="59.1">A4</text>
<text x="54.4" y="59.1">A11</text>
<text x="54.4" y="56.5">A12</text>
<text x="115.1" y="56.5">6D</text>
<text x="115.1" y="59.1">7D</text>
<text x="126.4" y="59.1">7Q</text>
<text x="126.4" y="56.5">6Q</text>
<text x="172.2" y="59.1">7Q</text>
<text x="172.2" y="56.5">6Q</text>
<text x="183.7" y="56.5">6D</text>
<text x="183.7" y="59.1">7D</text>
<text x="38.9" y="61.6">A5</text>
<text x="38.9" y="64.1">A6</text>
<text x="54.4" y="61.6">A10</text>
<text x="55.4" y="64.1">A9</text>
<text x="101.5" y="64.1">GND</text>
<text x="115.1" y="64.1">GND</text>
<text x="115.1" y="61.6">8D</text>
<text x="126.4" y="61.6">8Q</text>
<text x="126.5" y="64.1">LE</text>
<text x="157.9" y="64.1">+3V3</text>
<text x="172.2" y="64.1">LE</text>
<text x="172.2" y="61.6">8Q</text>
<text x="182" y="64.1">GND</text>
<text x="183.7" y="61.6">8D</text>
<text x="195.5" y="64.1">GND</text>
<text x="38.9" y="66.7">A7</text>
<text x="55.4" y="66.7">A8</text>
<text x="224.7" y="69.2">GND</text>
<text x="122.4" y="93.3">+3V3</text>
<text x="129.2" y="94.6">IC4</text>
<text x="130.1" y="97.2">XC9572XL-VQ64</text>
<text x="134.8" y="101">P22</text>
<text x="105.9" y="103.5">P8</text>
<text x="105.9" y="106">P9</text>
<text x="120" y="103.3" transform="rotate(-90 120 103.3)">VCC</text>
<text x="122.6" y="103.3" transform="rotate(-90 122.6 103.3)">VCC</text>
<text x="125.1" y="105.2" transform="rotate(-90 125.1 105.2)">VCCIO</text>
<text x="127.6" y="105.2" transform="rotate(-90 127.6 105.2)">VCCIO</text>
<text x="134.8" y="103.5">P24</text>
<text x="134.8" y="106">P25</text>
<text x="41" y="112.4">+5V</text>
<text x="50.4" y="112.4">J1</text>
<text x="51.2" y="112.4">+3V3</text>
<text x="105.9" y="108.6">P10</text>
<text x="105.9" y="111.1">P11</text>
<text x="105.9" y="113.7">P12</text>
<text x="134.8" y="108.6">P27</text>
<text x="134.8" y="111.1">P31</text>
<text x="134.8" y="113.7">P32</text>
<text x="50.9" y="114.9">Raspberry_Pi_2_3</text>
<text x="105.9" y="116.2">P13</text>
<text x="105.9" y="118.7">I/O/GCK1</text>
<text x="134.8" y="116.2">P33</text>
<text x="134.8" y="118.7">P34</text>
<text x="26.4" y="125.1">GPIO14/TXD</text>
<text x="38.7" y="120" transform="rotate(-90 38.7 120)">5V</text>
<text x="41.3" y="120" transform="rotate(-90 41.3 120)">5V</text>
<text x="46.4" y="121" transform="rotate(-90 46.4 121)">3V3</text>
<text x="48.8" y="125.1">ID_SD/GPIO0</text>
<text x="48.9" y="121" transform="rotate(-90 48.9 121)">3V3</text>
<text x="105.9" y="121.3">I/O/GCK2</text>
<text x="105.9" y="123.8">I/O/GCK3</text>
<text x="134.8" y="121.3">P35</text>
<text x="134.8" y="123.8">P36</text>
<text x="26.4" y="127.6">GPIO15/RXD</text>
<text x="48.8" y="127.6">ID_SC/GPIO1</text>
<text x="105.9" y="126.4">P18</text>
<text x="105.9" y="128.9">P19</text>
<text x="105.9" y="131.4">P20</text>
<text x="134.8" y="126.4">P38</text>
<text x="134.8" y="128.9">P39</text>
<text x="134.8" y="131.4">P40</text>
<text x="26.4" y="135.3">GPIO17</text>
<text x="26.4" y="137.8">GPIO18/PWM0</text>
<text x="26.4" y="132.7">GPIO16</text>
<text x="50.3" y="132.7">SDA/GPIO2</text>
<text x="50.5" y="135.3">SCL/GPIO3</text>
<text x="105.9" y="134">P23</text>
<text x="134.8" y="134">P42</text>
<text x="26.4" y="142.9">GPIO19/MISO1</text>
<text x="48.1" y="142.9">GCLK1/GPIO5</text>
<text x="48.1" y="140.3">GCLK0/GPIO4</text>
<text x="105.9" y="139.1">P1</text>
<text x="105.9" y="141.6">I/O/GTS2</text>
<text x="134.8" y="139.1">P43</text>
<text x="134.8" y="141.6">P44</text>
<text x="26.4" y="145.4">GPIO20/MOSI1</text>
<text x="26.4" y="148">GPIO21/SCLK1</text>
<text x="48.1" y="145.4">GCLK2/GPIO6</text>
<text x="105.9" y="144.1">P4</text>
<text x="105.9" y="146.7">I/O/GTS1</text>
<text x="105.9" y="149.2">P6</text>
<text x="134.8" y="144.1">P45</text>
<text x="134.8" y="146.7">P46</text>
<text x="134.8" y="149.2">P47</text>
<text x="184.3" y="149.2">C1</text>
<text x="187.1" y="145.4">+3V3</text>
<text x="189.3" y="149.2">C2</text>
<text x="194.4" y="149.2">C3</text>
<text x="199.5" y="149.2">C4</text>
<text x="213.5" y="149.2">C5</text>
<text x="216.3" y="145.4">+3V3</text>
<text x="218.5" y="149.2">C6</text>
<text x="228.7" y="149.2">C7</text>
<text x="231.6" y="145.4">+3V3</text>
<text x="240.1" y="149.2">C8</text>
<text x="243" y="145.4">+3V3</text>
<text x="26.4" y="153">GPIO22</text>
<text x="26.4" y="155.6">GPIO23</text>
<text x="48.5" y="155.6">MISO0/GPIO9</text>
<text x="49.2" y="153">~{CE0}/GPIO8</text>
<text x="49.2" y="150.5">~{CE1}/GPIO7</text>
<text x="105.9" y="154.3">P58</text>
<text x="105.9" y="151.8">P7</text>
<text x="134.8" y="151.8">P48</text>
<text x="134.8" y="154.3">P49</text>
<text x="184.5" y="154.3">0.1u</text>
<text x="189.5" y="154.3">0.1u</text>
<text x="194.6" y="154.3">0.1u</text>
<text x="199.7" y="154.3">0.1u</text>
<text x="213.7" y="154.3">0.1u</text>
<text x="218.7" y="154.3">0.1u</text>
<text x="228.9" y="154.3">0.1u</text>
<text x="240.3" y="154.3">0.1u</text>
<text x="26.4" y="158.1">GPIO24</text>
<text x="26.4" y="160.7">GPIO25</text>
<text x="47.3" y="160.7">SCLK0/GPIO11</text>
<text x="47.6" y="158.1">MOSI0/GPIO10</text>
<text x="105.9" y="156.8">P59</text>
<text x="105.9" y="159.4">P60</text>
<text x="105.9" y="161.9">P61</text>
<text x="134.8" y="156.8">P50</text>
<text x="134.8" y="159.4">P51</text>
<text x="134.8" y="161.9">P52</text>
<text x="182.2" y="161.9">GND</text>
<text x="211.4" y="161.9">GND</text>
<text x="226.6" y="161.9">GND</text>
<text x="238.1" y="161.9">GND</text>
<text x="26.4" y="165.7">GPIO27</text>
<text x="26.4" y="163.2">GPIO26</text>
<text x="47.8" y="165.7">PWM0/GPIO12</text>
<text x="105.9" y="164.5">P62</text>
<text x="105.9" y="167">P63</text>
<text x="134.8" y="164.5">P56</text>
<text x="134.8" y="167">P57</text>
<text x="47.8" y="168.3">PWM1/GPIO13</text>
<text x="105.9" y="169.5">I/O/GSR</text>
<text x="135.1" y="172.1">TDI</text>
<text x="33.7" y="176.8" transform="rotate(-90 33.7 176.8)">GND</text>
<text x="36.2" y="176.8" transform="rotate(-90 36.2 176.8)">GND</text>
<text x="38.7" y="176.8" transform="rotate(-90 38.7 176.8)">GND</text>
<text x="41.3" y="176.8" transform="rotate(-90 41.3 176.8)">GND</text>
<text x="43.8" y="176.8" transform="rotate(-90 43.8 176.8)">GND</text>
<text x="46.4" y="176.8" transform="rotate(-90 46.4 176.8)">GND</text>
<text x="48.9" y="176.8" transform="rotate(-90 48.9 176.8)">GND</text>
<text x="51.4" y="176.8" transform="rotate(-90 51.4 176.8)">GND</text>
<text x="120" y="179.8" transform="rotate(-90 120 179.8)">GND</text>
<text x="122.6" y="179.8" transform="rotate(-90 122.6 179.8)">GND</text>
<text x="125.1" y="179.8" transform="rotate(-90 125.1 179.8)">GND</text>
<text x="127.6" y="179.8" transform="rotate(-90 127.6 179.8)">GND</text>
<text x="134.2" y="174.6">TMS</text>
<text x="134.2" y="179.7">TDO</text>
<text x="134.3" y="177.2">TCK</text>
<text x="31.1" y="187.3">GND</text>
<text x="117.4" y="191.1">GND</text>
</g>
<g font-size="1.8" fill="#a90000">
<text x="35.1" y="27.7">1</text>
<text x="60" y="27.7">32</text>
<text x="35.1" y="30.2">2</text>
<text x="35.1" y="32.8">3</text>
<text x="35.1" y="35.3">4</text>
<text x="60" y="35.3">29</text>
<text x="60" y="32.8">30</text>
<text x="60" y="30.2">31</text>
<text x="35.1" y="37.8">5</text>
<text x="35.1" y="40.4">6</text>
<text x="60" y="40.4">27</text>
<text x="60" y="37.8">28</text>
<text x="111.3" y="40.4">1</text>
<text x="131.1" y="40.4">20</text>
<text x="167.9" y="40.4">20</text>
<text x="188.7" y="40.4">1</text>
<text x="35.1" y="42.9">7</text>
<text x="35.1" y="45.5">8</text>
<text x="60" y="45.5">25</text>
<text x="60" y="42.9">26</text>
<text x="111.3" y="42.9">2</text>
<text x="111.3" y="45.5">3</text>
<text x="131.1" y="45.5">18</text>
<text x="131.1" y="42.9">19</text>
<text x="167.9" y="45.5">18</text>
<text x="167.9" y="42.9">19</text>
<text x="188.7" y="42.9">2</text>
<text x="188.7" y="45.5">3</text>
<text x="233.8" y="42.9">1</text>
<text x="233.8" y="45.5">3</text>
<text x="242.7" y="42.9">2</text>
<text x="242.7" y="45.5">4</text>
<text x="34.6" y="50.5">10</text>
<text x="34.6" y="53.1">11</text>
<text x="35.1" y="48">9</text>
<text x="60" y="53.1">22</text>
<text x="60" y="50.5">23</text>
<text x="60" y="48">24</text>
<text x="111.3" y="48">4</text>
<text x="111.3" y="50.5">5</text>
<text x="111.3" y="53.1">6</text>
<text x="131.1" y="53.1">15</text>
<text x="131.1" y="50.5">16</text>
<text x="131.1" y="48">17</text>
<text x="167.9" y="53.1">15</text>
<text x="167.9" y="50.5">16</text>
<text x="167.9" y="48">17</text>
<text x="188.7" y="48">4</text>
<text x="188.7" y="50.5">5</text>
<text x="188.7" y="53.1">6</text>
<text x="233.8" y="48">5</text>
<text x="233.8" y="50.5">7</text>
<text x="233.8" y="53.1">9</text>
<text x="242.2" y="53.1">10</text>
<text x="242.7" y="48">6</text>
<text x="242.7" y="50.5">8</text>
<text x="34.6" y="55.6">12</text>
<text x="34.6" y="58.2">13</text>
<text x="60" y="58.2">20</text>
<text x="60" y="55.6">21</text>
<text x="111.3" y="55.6">7</text>
<text x="111.3" y="58.2">8</text>
<text x="131.1" y="58.2">13</text>
<text x="131.1" y="55.6">14</text>
<text x="167.9" y="58.2">13</text>
<text x="167.9" y="55.6">14</text>
<text x="188.7" y="55.6">7</text>
<text x="188.7" y="58.2">8</text>
<text x="233.3" y="55.6">11</text>
<text x="233.3" y="58.2">13</text>
<text x="242.2" y="55.6">12</text>
<text x="242.2" y="58.2">14</text>
<text x="34.6" y="60.7">14</text>
<text x="34.6" y="63.2">15</text>
<text x="34.6" y="65.8">16</text>
<text x="60" y="65.8">17</text>
<text x="60" y="63.2">18</text>
<text x="60" y="60.7">19</text>
<text x="110.8" y="63.2">10</text>
<text x="111.3" y="60.7">9</text>
<text x="131.1" y="63.2">11</text>
<text x="131.1" y="60.7">12</text>
<text x="167.9" y="63.2">11</text>
<text x="167.9" y="60.7">12</text>
<text x="188.2" y="63.2">10</text>
<text x="188.7" y="60.7">9</text>
<text x="233.3" y="60.7">15</text>
<text x="233.3" y="63.2">17</text>
<text x="233.3" y="65.8">19</text>
<text x="242.2" y="60.7">16</text>
<text x="242.2" y="63.2">18</text>
<text x="242.2" y="65.8">20</text>
<text x="233.3" y="68.3">21</text>
<text x="242.2" y="68.3">22</text>
<text x="119.1" y="97.6" transform="rotate(-90 119.1 97.6)">3</text>
<text x="121.7" y="98.1" transform="rotate(-90 121.7 98.1)">37</text>
<text x="124.2" y="98.1" transform="rotate(-90 124.2 98.1)">26</text>
<text x="126.7" y="98.1" transform="rotate(-90 126.7 98.1)">55</text>
<text x="139.4" y="100.1">22</text>
<text x="102.5" y="107.7">10</text>
<text x="103" y="102.6">8</text>
<text x="103" y="105.2">9</text>
<text x="139.4" y="102.6">24</text>
<text x="139.4" y="105.2">25</text>
<text x="139.4" y="107.7">27</text>
<text x="102.5" y="110.2">11</text>
<text x="102.5" y="112.8">12</text>
<text x="139.4" y="110.2">31</text>
<text x="139.4" y="112.8">32</text>
<text x="37.8" y="116.1" transform="rotate(-90 37.8 116.1)">2</text>
<text x="40.4" y="116.1" transform="rotate(-90 40.4 116.1)">4</text>
<text x="45.5" y="116.1" transform="rotate(-90 45.5 116.1)">1</text>
<text x="48" y="116.6" transform="rotate(-90 48 116.6)">17</text>
<text x="102.5" y="115.3">13</text>
<text x="102.5" y="117.9">15</text>
<text x="139.4" y="115.3">33</text>
<text x="139.4" y="117.9">34</text>
<text x="23.6" y="124.2">8</text>
<text x="61.2" y="124.2">27</text>
<text x="102.5" y="120.4">16</text>
<text x="102.5" y="122.9">17</text>
<text x="102.5" y="125.5">18</text>
<text x="139.4" y="120.4">35</text>
<text x="139.4" y="122.9">36</text>
<text x="139.4" y="125.5">38</text>
<text x="23.1" y="126.7">10</text>
<text x="23.1" y="131.8">36</text>
<text x="61.2" y="126.7">28</text>
<text x="61.7" y="131.8">3</text>
<text x="102.5" y="128">19</text>
<text x="102.5" y="130.6">20</text>
<text x="139.4" y="128">39</text>
<text x="139.4" y="130.6">40</text>
<text x="23.1" y="134.4">11</text>
<text x="23.1" y="136.9">12</text>
<text x="61.7" y="134.4">5</text>
<text x="102.5" y="133.1">23</text>
<text x="139.4" y="133.1">42</text>
<text x="23.1" y="142">35</text>
<text x="61.2" y="142">29</text>
<text x="61.7" y="139.4">7</text>
<text x="103" y="138.2">1</text>
<text x="103" y="140.7">2</text>
<text x="103" y="143.3">4</text>
<text x="139.4" y="138.2">43</text>
<text x="139.4" y="140.7">44</text>
<text x="139.4" y="143.3">45</text>
<text x="23.1" y="144.5">38</text>
<text x="23.1" y="147.1">40</text>
<text x="61.2" y="149.6">26</text>
<text x="61.2" y="144.5">31</text>
<text x="103" y="145.8">5</text>
<text x="103" y="148.3">6</text>
<text x="139.4" y="145.8">46</text>
<text x="139.4" y="148.3">47</text>
<text x="23.1" y="152.1">15</text>
<text x="23.1" y="154.7">16</text>
<text x="61.2" y="154.7">21</text>
<text x="61.2" y="152.1">24</text>
<text x="102.5" y="153.4">58</text>
<text x="102.5" y="156">59</text>
<text x="103" y="150.9">7</text>
<text x="139.4" y="150.9">48</text>
<text x="139.4" y="153.4">49</text>
<text x="139.4" y="156">50</text>
<text x="23.1" y="157.2">18</text>
<text x="23.1" y="159.8">22</text>
<text x="61.2" y="157.2">19</text>
<text x="61.2" y="159.8">23</text>
<text x="102.5" y="158.5">60</text>
<text x="102.5" y="161">61</text>
<text x="139.4" y="158.5">51</text>
<text x="139.4" y="161">52</text>
<text x="23.1" y="164.8">13</text>
<text x="23.1" y="162.3">37</text>
<text x="61.2" y="164.8">32</text>
<text x="61.2" y="167.4">33</text>
<text x="102.5" y="163.6">62</text>
<text x="102.5" y="166.1">63</text>
<text x="139.4" y="163.6">56</text>
<text x="139.4" y="166.1">57</text>
<text x="102.5" y="168.7">64</text>
<text x="139.4" y="171.2">28</text>
<text x="139.4" y="173.7">29</text>
<text x="32.8" y="179.6" transform="rotate(-90 32.8 179.6)">6</text>
<text x="35.3" y="179.6" transform="rotate(-90 35.3 179.6)">9</text>
<text x="139.4" y="176.3">30</text>
<text x="139.4" y="178.8">53</text>
<text x="37.8" y="180.1" transform="rotate(-90 37.8 180.1)">14</text>
<text x="40.4" y="180.1" transform="rotate(-90 40.4 180.1)">20</text>
<text x="42.9" y="180.1" transform="rotate(-90 42.9 180.1)">25</text>
<text x="45.5" y="180.1" transform="rotate(-90 45.5 180.1)">30</text>
<text x="48" y="180.1" transform="rotate(-90 48 180.1)">34</text>
<text x="50.5" y="180.1" transform="rotate(-90 50.5 180.1)">39</text>
<text x="119.1" y="183.2" transform="rotate(-90 119.1 183.2)">14</text>
<text x="121.7" y="183.2" transform="rotate(-90 121.7 183.2)">21</text>
<text x="124.2" y="183.2" transform="rotate(-90 124.2 183.2)">41</text>
<text x="126.7" y="183.2" transform="rotate(-90 126.7 183.2)">54</text>
</g>
</svg>
